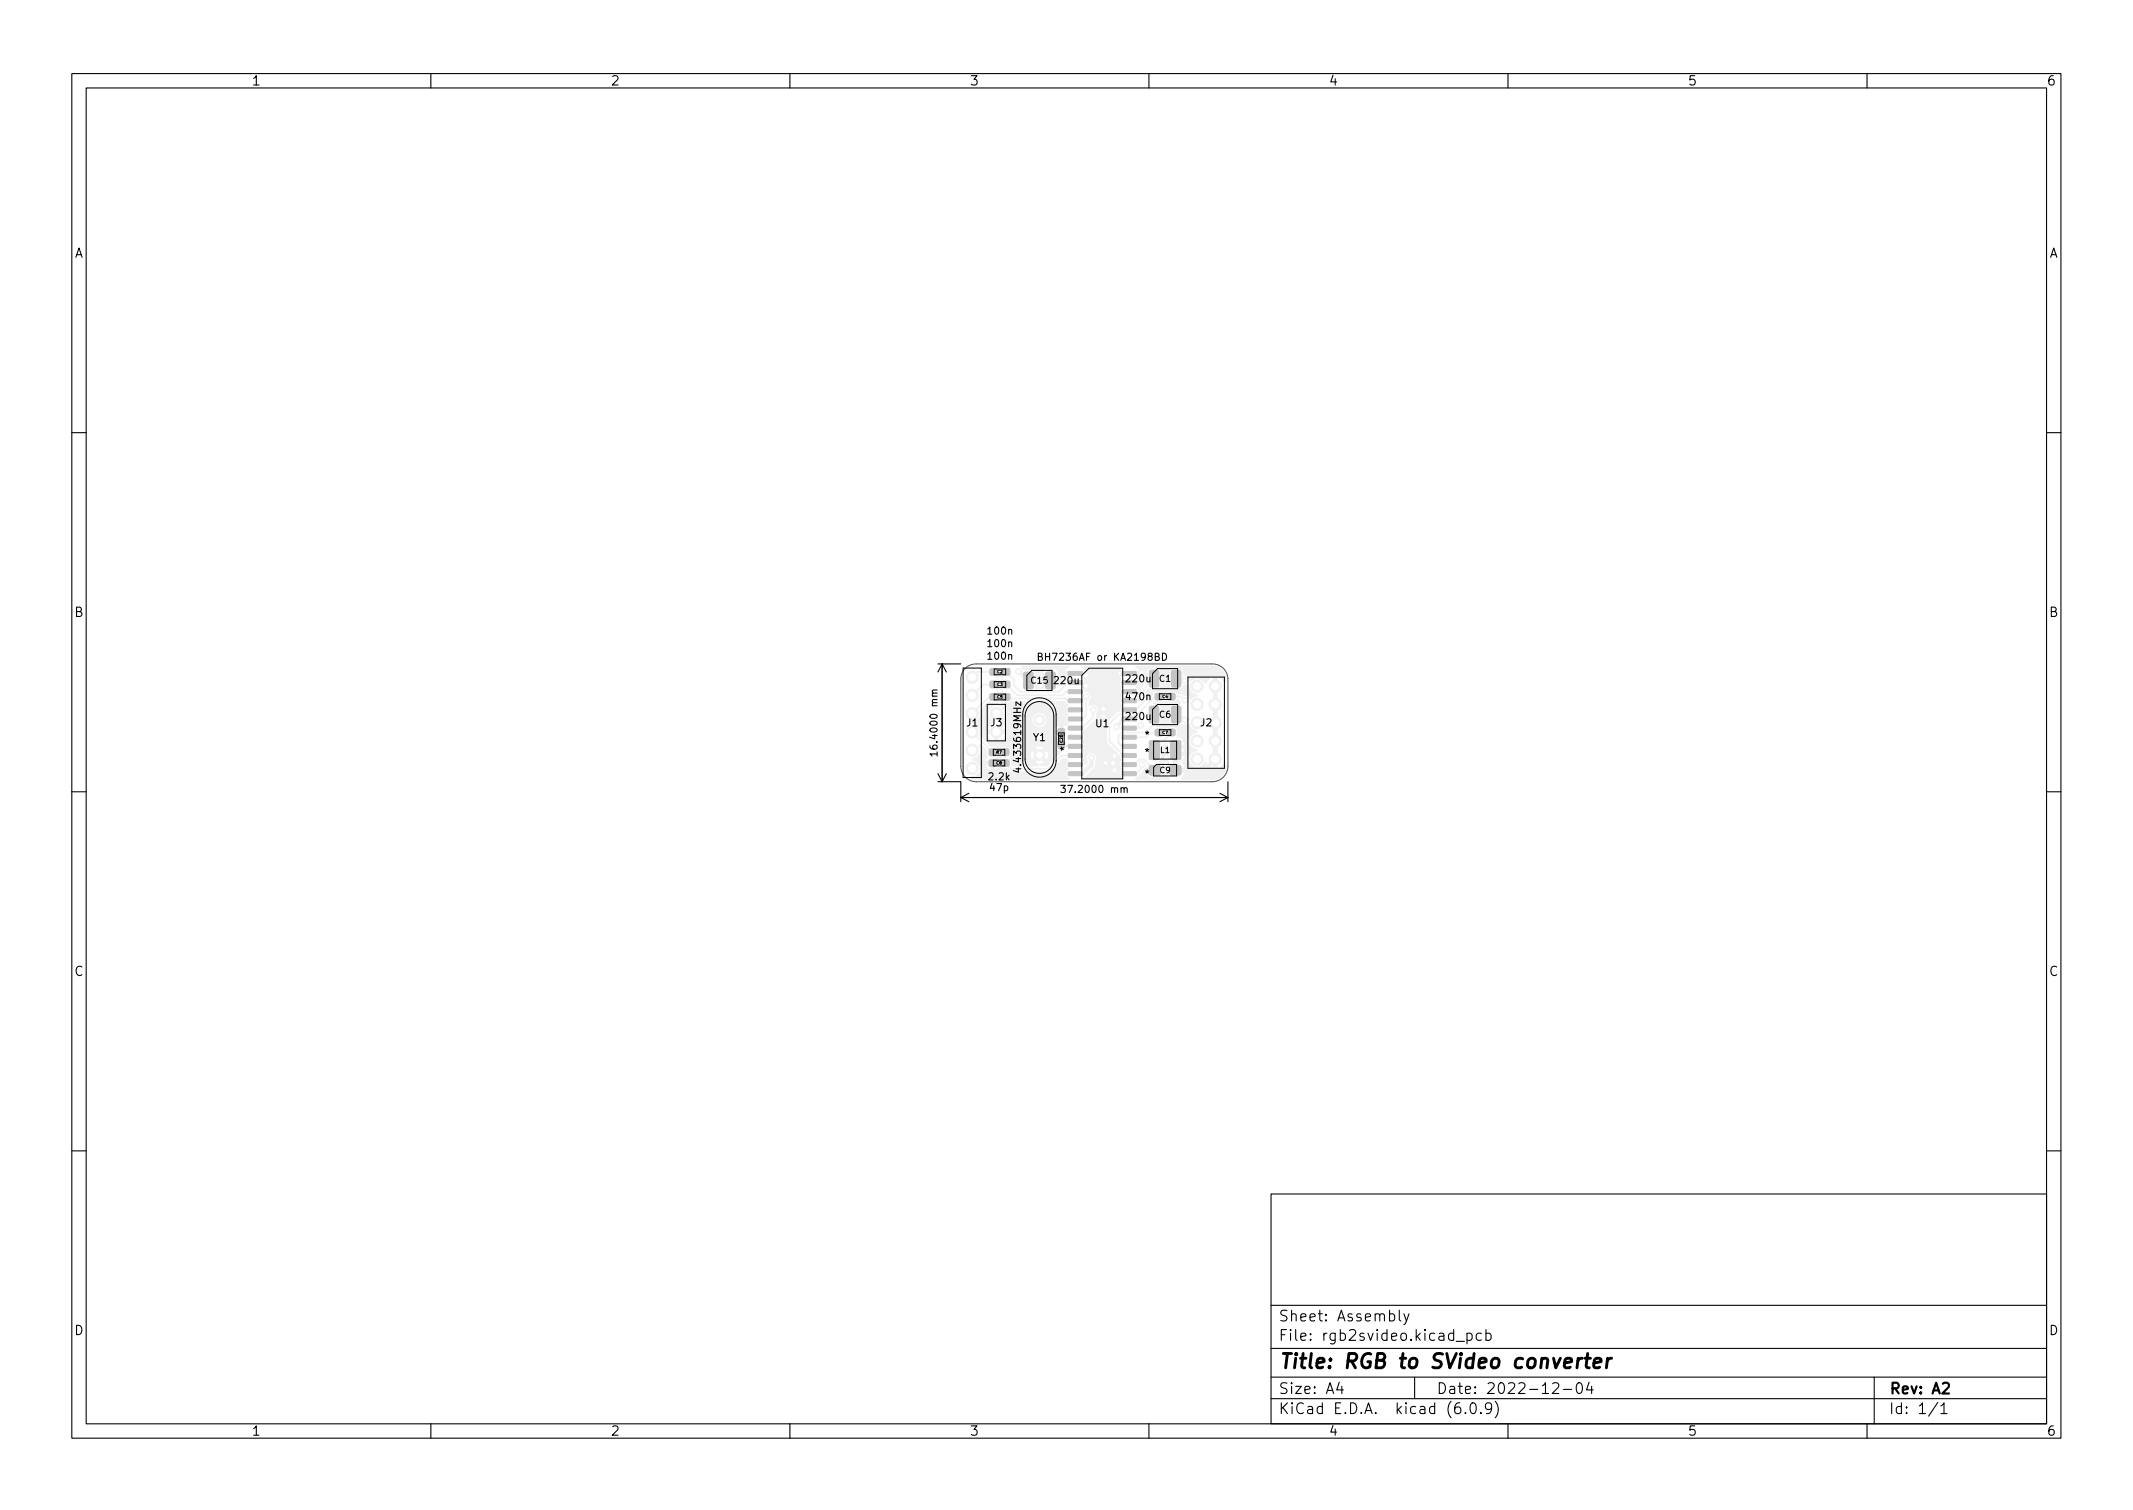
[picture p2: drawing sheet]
<svg xmlns="http://www.w3.org/2000/svg" width="297mm" height="210mm" viewBox="0 0 297 210" stroke-linecap="round" stroke-linejoin="round" font-family="sans-serif">
<g fill="#f0f0f0" stroke="#f0f0f0" stroke-width=".14">
<path d="M160.1 93.4l1-.1 .3 .2v1.9l-.2 .3h-.9l-.2-.2z"/>
<path d="M163.2 93.4l1-.1 .2 .2v1.9l-.1 .3h-.9l-.3-.2z"/>
<path d="M160.9 96.6l.2-.1 .8 .1v.8l-.2 .1-.8-.1z"/>
<path d="M162.6 96.6l.2-.1 .8 .1v.8l-.2 .1-.8-.1z"/>
<path d="M139.5 105.8h1v.2v.7h-1l-.1-.2z"/>
<path d="M137.8 105.8h.9v.9h-.9z"/>
<path d="M160.1 106.6h.2h1.2l.1 .2-.1 1.1h-.2h-1.2l-.1-.2z"/>
<path d="M163 106.6h.2h1.2l.1 .2-.1 1.1h-.2h-1.2l-.1-.2z"/>
<path d="M160.1 103.2l1.1-.1 .3 .2v2.2l-.2 .3h-1l-.2-.2z"/>
<path d="M163.1 103.2l1.1-.1 .2 .2v2.2l-.1 .3h-1l-.3-.2z"/>
<path d="M139.6 104.3h.9v.2v.7h-.9z"/>
<path d="M137.8 104.3h.8v.9h-.8z"/>
<path d="M160.1 98.4l1-.1 .3 .2v1.9l-.2 .3h-.9l-.2-.2z"/>
<path d="M163.2 98.4l1-.1 .2 .2v1.9l-.1 .3h-.9l-.3-.2z"/>
<path d="M148.8 93.5h1.9v.5h-.1h-1.8v-.1z"/>
<path d="M148.8 94.8h1.9v.4l-.1 .1h-1.8v-.1z"/>
<path d="M148.8 96.1l1.9-.1v.5l-.1 .1h-1.8v-.2z"/>
<path d="M148.8 97.3h1.9v.5h-.1h-1.8v-.1z"/>
<path d="M148.8 98.6h1.9v.4l-.1 .1h-1.8v-.1z"/>
<path d="M148.8 99.9l1.9-.1v.5l-.1 .1h-1.8v-.1z"/>
<path d="M148.8 101.1h1.9v.5l-.1 .1-1.8-.1v-.1z"/>
<path d="M148.8 102.4h1.9v.4l-.1 .1h-1.8v-.1z"/>
<path d="M148.8 103.7h1.9v.4l-.1 .1h-1.8v-.1z"/>
<path d="M148.8 105l1.9-.1v.5l-.1 .1h-1.8v-.2z"/>
<path d="M148.8 106.2h1.9v.5h-.1h-1.8v-.1z"/>
<path d="M148.8 107.5h1.9v.4l-.1 .1h-1.8v-.1z"/>
<path d="M156.3 107.5h1.9v.4l-.1 .1h-1.8l-.1-.1z"/>
<path d="M156.3 106.2h1.9v.5h-.1h-1.8l-.1-.1z"/>
<path d="M156.3 105l1.9-.1v.5l-.1 .1h-1.8l-.1-.2z"/>
<path d="M156.3 103.7h1.9v.4l-.1 .1h-1.8l-.1-.1z"/>
<path d="M156.3 102.4h1.9v.4l-.1 .1h-1.8l-.1-.1z"/>
<path d="M156.3 101.1h1.9v.5l-.1 .1-1.8-.1-.1-.1z"/>
<path d="M156.3 99.9l1.9-.1v.5l-.1 .1h-1.8l-.1-.1z"/>
<path d="M156.3 98.6h1.9v.4l-.1 .1h-1.8l-.1-.1z"/>
<path d="M156.3 97.3h1.9v.5h-.1h-1.8l-.1-.1z"/>
<path d="M156.3 96.1l1.9-.1v.5l-.1 .1h-1.8l-.1-.2z"/>
<path d="M156.3 94.8h1.9v.4l-.1 .1h-1.8l-.1-.1z"/>
<path d="M156.3 93.5h1.9v.5h-.1h-1.8l-.1-.1z"/>
<path d="M142.6 93.6h1l.3 .1v2l-.2 .2h-.9l-.2-.1z"/>
<path d="M145.7 93.6h1l.2 .1v2l-.1 .2h-.9l-.3-.1z"/>
<path d="M162.6 101.6l.2-.1 .8 .1v.8h-1z"/>
<path d="M160.9 101.6l.2-.1 .8 .1v.8h-1z"/>
<path d="M139.6 93.1h1v.9h-1z"/>
<path d="M137.9 93.1h1v.9h-1z"/>
<path d="M139.6 94.9l.2-.1 .8 .1v.8h-1z"/>
<path d="M137.9 94.9l.2-.1 .8 .1v.8h-1z"/>
<path d="M139.6 96.6h1v.9h-1z"/>
<path d="M137.9 96.6h1v.9h-1z"/>
<path d="M147.4 101.5h.8v1h-.8l-.1-.2z"/>
<path d="M147.4 103.2h.8v1h-.8l-.1-.2z"/>
<path d="M136.4 103.7h.2l.8 .9 .1 .7-.3 .7 1.3 .1v1.1h.4l.4-.3 .3 .1h.6l.5 .5h5.4l.2-.1 1.7-1.7 .5-.1 .2 .2-.3 .5 .1 .4 .2 .4-.2 .4v.5l.1 .2a.21 .21 0 0 1 .2 .1 .21 .21 0 0 1 0 .2h-12.8l-.7-.1-.2-.1v-.1a1.22 1.22 0 0 0 1.4-1.6l.7-.1a.73 .73 0 0 0 .8 .7v-.7h-1.6l-.3-.4-.6-.3a.3 .3 0 0 1 .4-.3 1.15 1.15 0 0 0 .5-1.7z"/>
<path d="M142.3 92.8h6.5a.27 .27 0 0 1-.3 .3l-.2 .4h2.9l-.1-.3-.4-.2v-.2h5.6a.27 .27 0 0 1-.3 .3l-.2 .4h2.9l-.1-.3-.4-.2v-.2l10.5-.1a1.85 1.85 0 0 1 2 1.8v.4l-.1 .1-.6-.6-.5-.2v12.8l.6-.2 .5-.6 .1 .2v.5a1.87 1.87 0 0 1-1.7 1.6h-4.4v-.2l.3-.3 .1-.5h-2.6l.1 .5 .3 .4-.1 .1h-4.5a.27 .27 0 0 1 .2-.3l1-1.1a.16 .16 0 0 1 .2-.2 .16 .16 0 0 1 .1 .2v.7l.3 .4h1.4a.54 .54 0 0 0 .5-.5v-.7h3.1v-.3l-.2-.4a.31 .31 0 0 1 .1-.5l.1-1.1h-1l-.1 2.3h-.5l.1-2.3h-1v1l.2 .5-.2 .3-.1 .5h-.5a.7 .7 0 0 0-.6-.8l.5-.5v-1.7l.5-.5h.1l.1 .1v.6h2.4l.1-.9-.3-.5-.8-.3v-.9l-.2-.3-.3-.1h-.7l-.5 .3-.4-.3h-.7v-.2h.2a.54 .54 0 0 0 .4-.5l-.1-2.2-.2-.2-.3-.1h-.4l-.1-.1a.3 .3 0 0 1 .5-.1h.7l.3-.2a.18 .18 0 0 1 .2-.1 .18 .18 0 0 1 .1 .1l.3 .2h.7l.3-.1 .2-.3h.3l.1 .1 .1 .4-.1 .1h-.9l-.5 .3-.1 2.2a.57 .57 0 0 0 .7 .5h.7l.4-.2 .5 .2 .4-.2 .5 .7 .6 .3 .1 .1-.1 .1a1.15 1.15 0 0 0-1.1 1.2 1.15 1.15 0 0 0 1.1 1.1l.1 .2-.1 .1a1.16 1.16 0 0 0-.8 1.8 1.16 1.16 0 0 0 2-.3l.1 .1a1.33 1.33 0 0 0 1.1 .8v-12.8a1.67 1.67 0 0 0-1.1 .9h-.2a1.18 1.18 0 0 0-1.9-.4h-.1a.72 .72 0 0 0-.8-.7h-.1l-.1-.6-.2-.3-1.2-.1a.54 .54 0 0 0-.5 .5v2l.2 .3 .4 .2h.9l.3-.2 .2-.4h.7l.1 .5 .2 .4 .3 .3 .6 .2-.1 .1-.7 .3a.24 .24 0 0 1-.2 .1 .24 .24 0 0 1-.2-.3l-.9-.4h-.7l-.2-.3-.3-.1h-.7l-.3 .2a.26 .26 0 0 1-.2 .1 .26 .26 0 0 1-.2-.2l-.9-.1-.3 .1-.9 1.1-.2-.1v-1.1l.2-.3 1.2 .1 .5-.3 .1-2.2a.54 .54 0 0 0-.5-.5h-1l-.4 .3-.1 1.6-.9 1v1.6a.14 .14 0 0 1-.1 .2 .14 .14 0 0 1-.1-.2l-.1-.3-.2-.3 .2-.4v-.4l-.2-.4 .2-.4-.1-.8 .3-.5h-2.9l.3 .5-.1 .8 .2 .4-.3 .4 .1 .4 .2 .4-.2 .4v.5l.2 .4-.2 .3-.1 .5-.4 .1-1.4 1.5v2.7l.1 .2 1.7 1.8 .1 .2 .2 .3-.2 .4v.5l.2 .4-.2 .3-.1 .5 .2 .3 .3 .1v.2h-5.5v-.2l1.6-1.5 .2-1.3a.71 .71 0 0 0-.9-.7 .71 .71 0 0 0-.4 1.1v.4l-.3 .1-.3-.6 .3-.4-.1-.4-.2-.4 .2-.5v-.4l-.2-.4 .2-.3 .1-.5-.3-.5 1.8-1.9 .1-.7a.74 .74 0 0 0 .2-.7 .74 .74 0 0 0-.6-.6h-.1a.31 .31 0 0 1-.5 0v-.6a.73 .73 0 0 0 .2-.8 .73 .73 0 0 0-.8-.4l-.3-.6 .2-.4v-.5l-.1-.3 .3-.5h-2.9l.3 .6-1 .9-.1-.1-.1-.4h-2.3v.9h-.9v-1.4h3.2l.1-.7a.77 .77 0 0 0-1-.7v1.4h-.5v-1.4a.77 .77 0 0 0-.9 .7v.7h-.9v-.7a.54 .54 0 0 0-.5-.5h-1.1l-.4-.4z"/>
<path d="M136.5 98.9l1.2-1.2 .8 .1 .1 .3a1.26 1.26 0 0 0-1 1.1 1.26 1.26 0 0 0 .7 1.3 1.83 1.83 0 0 0-.9 1.1h2.7a1.51 1.51 0 0 0-.9-1.1l.3-.3h4.2v.2a1.06 1.06 0 0 0 1.7 .7 1.06 1.06 0 0 0-.2-1.8 1.06 1.06 0 0 0-1.5 .9h-4.2l.4-.6v-.5l-.2-.4a.33 .33 0 0 1 .2-.5l.1-.4h.5l.3-.1h7.3l.6 .4v.2l-.2 .3-.1 .4 .3 .5-.2 .3-.1 .5 .3 .5-.2 .2-.4-.1-.1 1.3h-1.2l.1 .4 .3 .4-.2 .4 .1 .8a.87 .87 0 0 0 .7 .4v.2l-2 1.8h-.9v-.2l.5-.2-.7-.7-.6 .7 .5 .2v.1l-.1 .1h-3.5l-.2-.2v-.5l-.2-.4 .2-.4h2.7l.2 .7 .7-.7h.7l.7 .7a1.17 1.17 0 0 0 0-1.3l-.7 .6h-.7l-.7-.7-.2 .7h-2.7v-.7l-.2-.3h3.5l.7 .7 .6-.7a1.22 1.22 0 0 0-1.3 0h-3.5l-.2-.1h-.7l-.3 .1-.1 .3a.15 .15 0 0 1-.2 .2 .15 .15 0 0 1-.1-.2l-.3-.4h-.7l-1.5-1.6v-.2h.9a1.3 1.3 0 0 0 1.1 1h.5a1.3 1.3 0 0 0 1.1-1l-1.1-.1v1.1h-.5v-1.1l-2 .1v-.5h11v-.8a.73 .73 0 0 0-.7 .8h-10.3v-.1a1.16 1.16 0 0 0-1-.8l-.1-.1 .1-.2a1.17 1.17 0 0 0 1-1.5z"/>
<path d="M139 105a.24 .24 0 0 1 .3 .3l.1 .1a.15 .15 0 0 1 0 .2 .16 .16 0 0 1-.3-.1l-.2-.2z"/>
<circle cx="166.7" cy="95.5" r=".85"/>
<circle cx="169.2" cy="95.5" r=".85"/>
<circle cx="166.7" cy="98.1" r=".85"/>
<circle cx="169.2" cy="98.1" r=".85"/>
<circle cx="166.7" cy="100.6" r=".85"/>
<circle cx="169.2" cy="100.6" r=".85"/>
<circle cx="166.7" cy="103.2" r=".85"/>
<circle cx="169.2" cy="103.2" r=".85"/>
<circle cx="166.7" cy="105.7" r=".85"/>
<circle cx="169.2" cy="105.7" r=".85"/>
<circle cx="135.4" cy="94.3" r=".85"/>
<circle cx="135.4" cy="96.8" r=".85"/>
<circle cx="135.4" cy="99.4" r=".85"/>
<circle cx="135.4" cy="101.9" r=".85"/>
<circle cx="135.4" cy="104.5" r=".85"/>
<circle cx="135.4" cy="107" r=".85"/>
<circle cx="138.7" cy="99.3" r=".85"/>
<circle cx="138.7" cy="101.9" r=".85"/>
<circle cx="144.7" cy="100.2" r=".75"/>
<circle cx="144.7" cy="105.1" r=".75"/>
<circle cx="139.2" cy="94.4" r=".4"/>
<circle cx="139.3" cy="96.2" r=".4"/>
<circle cx="139.2" cy="97.9" r=".4"/>
<circle cx="146.8" cy="98.4" r=".4"/>
<circle cx="155" cy="106.2" r=".4"/>
<circle cx="162.4" cy="105.5" r=".4"/>
<circle cx="151.3" cy="95.5" r=".4"/>
<circle cx="164.6" cy="103.5" r=".4"/>
<circle cx="153.6" cy="98.7" r=".4"/>
<circle cx="145" cy="94" r=".4"/>
<circle cx="145" cy="95.4" r=".4"/>
<circle cx="162.4" cy="106.4" r=".4"/>
<circle cx="164.6" cy="105.4" r=".4"/>
<circle cx="151.3" cy="94" r=".4"/>
<circle cx="159" cy="93.7" r=".4"/>
<circle cx="154" cy="106.2" r=".4"/>
<circle cx="164.6" cy="104.4" r=".4"/>
<circle cx="153.6" cy="99.7" r=".4"/>
<circle cx="155.2" cy="105.2" r=".4"/>
<circle cx="155.2" cy="107.2" r=".4"/>
<circle cx="156" cy="93.7" r=".4"/>
<circle cx="141.8" cy="93.5" r=".4"/>
<circle cx="152" cy="105.5" r=".4"/>
<circle cx="155.5" cy="101.2" r=".4"/>
<circle cx="165" cy="94.7" r=".4"/>
<circle cx="159" cy="106.5" r=".4"/>
<circle cx="151.3" cy="97" r=".4"/>
<circle cx="152.2" cy="98.8" r=".4"/>
<circle cx="165" cy="97.5" r=".4"/>
<circle cx="165" cy="100.2" r=".4"/>
<circle cx="158.9" cy="101" r=".4"/>
</g>
<g fill="none" stroke="#f0f0f0" stroke-width=".25">
<path d="M135.4 94.3l.7-.7h2.3l.8 .8M139.2 94.4h.1M139.2 97.9l-.8-.8h-.7l-2.3 2.3h.3M139.3 96.2l-.9-.9h-1.5l-1.5 1.5M139.3 96.2h.1M140.1 95.3l1.5 1.5h6.3l.5-.5h1.3M140.1 97.1l.2 .1h8l.4 .4h1M140.1 93.6l1.1 1.1v.8l.9 .8h5.3l1.3-1.3M148.9 93.8h2.1l.2 .2M151.2 94l.1 1.5M151.2 97v2.6l-.4 .5h-1.1M152.3 98.8v1.1l-1.5 1.5h-1.1"/>
<path d="M156 93.7v.1M157.2 93.8l-5.7-.1-.3 .3M160.7 94.5l-1.4 1.5v1.7l-1.2 1.1M160.7 99.5v1.3l-1.2 1.2h-3.3l-.5 .5v.9l.5 .5h1M161.4 97h-.5l-2.5 2.5h-2.6l-1.3 1.2v2.5l1.9 2h.8M163.1 97h1.4l.5 .5M163.8 94.5h1l.2 .2M163.8 99.5h.5l.7 .7M135.4 101.9l2.8 2.8M138.7 101.9v1.3l.5 .4v1.7l-1 .9M140 104.7v1.5l.8 .8h5.2l1.9-1.8h1.8M148 103.9h1.7"/>
<path d="M155.2 105.2l-.2 .2v.8h-1M157.2 106.5h.7l.8-.7h.6l1.5 1.4M157.2 102.7h2.4M158.9 101l-.4 .4h-1.3M159 106.5v.5l-.8 .7h-1M160.3 102h1.1M163.1 104.4v.7l.7 .7v1.2M163.1 102l-2.3 2.4"/>
</g>
<path d="M141.8 93.5h.2l1.2 1.2M145.3 94.7h2.2M169.2 95.5v10.2l-1.5 1.5h-4M152 105.5v1l-1.2 1.2h-1.1M156.6 100.1l-1.1 1.1M162.4 105.5v.9M162.7 107h1.1M164.6 103.5v1.9" fill="none" stroke="#f0f0f0" stroke-width=".6"/>
<g fill="#fff" stroke="#fff" stroke-width=".14">
<circle cx="139.2" cy="94.4" r=".2"/>
<circle cx="139.3" cy="96.2" r=".2"/>
<circle cx="139.2" cy="97.9" r=".2"/>
<circle cx="146.8" cy="98.4" r=".2"/>
<circle cx="155" cy="106.2" r=".2"/>
<circle cx="162.4" cy="105.5" r=".2"/>
<circle cx="151.3" cy="95.5" r=".2"/>
<circle cx="164.6" cy="103.5" r=".2"/>
<circle cx="153.7" cy="98.7" r=".2"/>
<circle cx="145" cy="94" r=".2"/>
<circle cx="145" cy="95.4" r=".2"/>
<circle cx="162.4" cy="106.4" r=".2"/>
<circle cx="164.6" cy="105.4" r=".2"/>
<circle cx="151.2" cy="94" r=".2"/>
<circle cx="154" cy="106.2" r=".2"/>
<circle cx="164.6" cy="104.4" r=".2"/>
<circle cx="153.7" cy="99.7" r=".2"/>
<circle cx="155.2" cy="105.2" r=".2"/>
<circle cx="155.2" cy="107.2" r=".2"/>
<circle cx="156" cy="93.7" r=".2"/>
<circle cx="141.8" cy="93.5" r=".2"/>
<circle cx="152" cy="105.5" r=".2"/>
<circle cx="155.5" cy="101.2" r=".2"/>
<circle cx="165" cy="94.7" r=".2"/>
<circle cx="159" cy="106.5" r=".2"/>
<circle cx="151.2" cy="97" r=".2"/>
<circle cx="152.3" cy="98.8" r=".2"/>
<circle cx="165" cy="97.5" r=".2"/>
<circle cx="165" cy="100.2" r=".2"/>
<circle cx="158.9" cy="101" r=".2"/>
<circle cx="166.7" cy="95.5" r=".5"/>
<circle cx="169.2" cy="95.5" r=".5"/>
<circle cx="166.7" cy="98.1" r=".5"/>
<circle cx="169.2" cy="98.1" r=".5"/>
<circle cx="166.7" cy="100.6" r=".5"/>
<circle cx="169.2" cy="100.6" r=".5"/>
<circle cx="166.7" cy="103.2" r=".5"/>
<circle cx="169.2" cy="103.2" r=".5"/>
<circle cx="166.7" cy="105.7" r=".5"/>
<circle cx="169.2" cy="105.7" r=".5"/>
<circle cx="135.4" cy="94.3" r=".5"/>
<circle cx="135.4" cy="96.8" r=".5"/>
<circle cx="135.4" cy="99.4" r=".5"/>
<circle cx="135.4" cy="101.9" r=".5"/>
<circle cx="135.4" cy="104.5" r=".5"/>
<circle cx="135.4" cy="107" r=".5"/>
<circle cx="138.7" cy="99.3" r=".5"/>
<circle cx="138.7" cy="101.9" r=".5"/>
<circle cx="144.8" cy="100.2" r=".4"/>
<circle cx="144.8" cy="105.1" r=".4"/>
</g>
<g fill="#c4c4c4" stroke="#c4c4c4" stroke-width=".14">
<path d="M160.1 93.4l1-.1 .3 .2v1.9l-.2 .3h-.9l-.2-.2z"/>
<path d="M163.2 93.4l1-.1 .2 .2v1.9l-.1 .3h-.9l-.3-.2z"/>
<path d="M160.9 96.6l.2-.1 .8 .1v.8l-.2 .1-.8-.1z"/>
<path d="M162.6 96.6l.2-.1 .8 .1v.8l-.2 .1-.8-.1z"/>
<path d="M139.5 105.8h1v.2v.7h-1l-.1-.2z"/>
<path d="M137.8 105.8h.9v.9h-.9z"/>
<path d="M160.1 106.6h.2h1.2l.1 .2-.1 1.1h-.2h-1.2l-.1-.2z"/>
<path d="M163 106.6h.2h1.2l.1 .2-.1 1.1h-.2h-1.2l-.1-.2z"/>
<path d="M160.1 103.2l1.1-.1 .3 .2v2.2l-.2 .3h-1l-.2-.2z"/>
<path d="M163.1 103.2l1.1-.1 .2 .2v2.2l-.1 .3h-1l-.3-.2z"/>
<path d="M139.6 104.3h.9v.2v.7h-.9z"/>
<path d="M137.8 104.3h.8v.9h-.8z"/>
<path d="M160.1 98.4l1-.1 .3 .2v1.9l-.2 .3h-.9l-.2-.2z"/>
<path d="M163.2 98.4l1-.1 .2 .2v1.9l-.1 .3h-.9l-.3-.2z"/>
<path d="M148.8 93.5h1.9v.5h-.1h-1.8v-.1z"/>
<path d="M148.8 94.8h1.9v.4l-.1 .1h-1.8v-.1z"/>
<path d="M148.8 96.1l1.9-.1v.5l-.1 .1h-1.8v-.2z"/>
<path d="M148.8 97.3h1.9v.5h-.1h-1.8v-.1z"/>
<path d="M148.8 98.6h1.9v.4l-.1 .1h-1.8v-.1z"/>
<path d="M148.8 99.9l1.9-.1v.5l-.1 .1h-1.8v-.1z"/>
<path d="M148.8 101.1h1.9v.5l-.1 .1-1.8-.1v-.1z"/>
<path d="M148.8 102.4h1.9v.4l-.1 .1h-1.8v-.1z"/>
<path d="M148.8 103.7h1.9v.4l-.1 .1h-1.8v-.1z"/>
<path d="M148.8 105l1.9-.1v.5l-.1 .1h-1.8v-.2z"/>
<path d="M148.8 106.2h1.9v.5h-.1h-1.8v-.1z"/>
<path d="M148.8 107.5h1.9v.4l-.1 .1h-1.8v-.1z"/>
<path d="M156.3 107.5h1.9v.4l-.1 .1h-1.8l-.1-.1z"/>
<path d="M156.3 106.2h1.9v.5h-.1h-1.8l-.1-.1z"/>
<path d="M156.3 105l1.9-.1v.5l-.1 .1h-1.8l-.1-.2z"/>
<path d="M156.3 103.7h1.9v.4l-.1 .1h-1.8l-.1-.1z"/>
<path d="M156.3 102.4h1.9v.4l-.1 .1h-1.8l-.1-.1z"/>
<path d="M156.3 101.1h1.9v.5l-.1 .1-1.8-.1-.1-.1z"/>
<path d="M156.3 99.9l1.9-.1v.5l-.1 .1h-1.8l-.1-.1z"/>
<path d="M156.3 98.6h1.9v.4l-.1 .1h-1.8l-.1-.1z"/>
<path d="M156.3 97.3h1.9v.5h-.1h-1.8l-.1-.1z"/>
<path d="M156.3 96.1l1.9-.1v.5l-.1 .1h-1.8l-.1-.2z"/>
<path d="M156.3 94.8h1.9v.4l-.1 .1h-1.8l-.1-.1z"/>
<path d="M156.3 93.5h1.9v.5h-.1h-1.8l-.1-.1z"/>
<path d="M142.6 93.6h1l.3 .1v2l-.2 .2h-.9l-.2-.1z"/>
<path d="M145.7 93.6h1l.2 .1v2l-.1 .2h-.9l-.3-.1z"/>
<path d="M162.6 101.6l.2-.1 .8 .1v.8h-1z"/>
<path d="M160.9 101.6l.2-.1 .8 .1v.8h-1z"/>
<path d="M139.6 93.1h1v.9h-1z"/>
<path d="M137.9 93.1h1v.9h-1z"/>
<path d="M139.6 94.9l.2-.1 .8 .1v.8h-1z"/>
<path d="M137.9 94.9l.2-.1 .8 .1v.8h-1z"/>
<path d="M139.6 96.6h1v.9h-1z"/>
<path d="M137.9 96.6h1v.9h-1z"/>
<path d="M147.4 101.5h.8v1h-.8l-.1-.2z"/>
<path d="M147.4 103.2h.8v1h-.8l-.1-.2z"/>
</g>
<path d="M134.5 93a2.13 2.13 0 0 1 1.5-.6h32.7a2.15 2.15 0 0 1 2.3 2.1v12.2a2.18 2.18 0 0 1-2.3 2.1h-32.7a2.15 2.15 0 0 1-2.2-2.1v-12.2a2.12 2.12 0 0 1 .7-1.5z" fill="none" stroke="#575757" stroke-width=".15"/>
<g fill="none" stroke="#000" stroke-width=".15">
<path d="M10 10.2h277v190.1h-277zM12 12.2h273v186.1h-273zM60 10.2v2M110 10.2v2M160 10.2v2M210 10.2v2M260 10.2v2M10 60.2h2M285 60.2h2M130.5 96.1h-.6l-.1 .3 .2 .1M130.6 92.4h3.2M131.2 92.4v16.4"/>
<path d="M131.2 92.4l-.6 1.2M131.2 92.4l.6 1.2M142.2 97.7v.5l-.7-.5v.5M144.6 91.4h.4l.1-.2v-.2h-.5v1h.4l.1-.1 .1-.3-.3-.2M161.9 91a.51 .51 0 0 1 .6 .5 .51 .51 0 0 1-.6 .5zM10 110.2h2M130.5 105h-1l.3 .3M130.5 104.7v.6M130.6 108.8h3.2v2.8M130.6 107.7l.6 1.1M131.8 107.7l-.6 1.1M133.8 111h37.2"/>
<path d="M133.8 111l1.1 .6M134.9 110.5l-1.1 .5M141.8 106.9v.6l-.7-.2M147.7 109.4h.7l-.4 .3 .3 .1v.5l-.1 .1-.5-.1M156.5 109.8l.2-.1h.2l.1 .7M169.9 110.5l1.1 .5M171 108.8v2.8M171 111l-1.1 .6M285 110.2h2M10 160.2h2M177 166.3h108v32h-108zM285 160.2h2"/>
<path d="M60 198.3v2M110 198.3v2M160 198.3v2M177 194.8h108M177 191.8h108M177 187.8h108M177 181.8h108M186.5 192.5l-.4 1h1M186.9 193v1M194.9 182.4v1.3l.2 .2M195.5 182.9l.4 1M196.2 182.9l-.5 1.4-.2 .1"/>
<path d="M197 191.8v3M202.8 186.8h1.1M204.1 196.7v.1h-.1l.1-.1v.1M204.3 185.7l.4-.1 .3 .3v.4l-.1 .3h-.2h-.4M204.3 185.6v1.5M204.9 195.4a.36 .36 0 0 1 .6 .2 .77 .77 0 0 1-.4 1.2 1 1 0 0 1-.2-1.4zM206.2 196.7l.1 .1h-.1h-.1l.1-.1v.1M206.3 185.7l-.4-.1-.3 .3v.4l.1 .3h.2h.4M206.9 185.7l.5-.1 .2 .3v.4l-.1 .3h-.1h-.5M206.9 185.1v1.5M207.7 196l-.3 .3-.4-.1-.1-.2v-.4l.1-.2 .4-.1 .2 .2a.99 .99 0 0 1-.3 1.3h-.3M208.2 195.1a1.72 1.72 0 0 1 0 2.3"/>
<path d="M210 198.3v2M216.2 192.7l.2-.2 .5 .1a.41 .41 0 0 1 .1 .6l-.9 .8h1M217.7 193.5h1.2M219.6 192.7a.36 .36 0 0 1 .4-.2 .36 .36 0 0 1 .3 .3 .77 .77 0 0 1-.4 1.2 .91 .91 0 0 1-.3-1.3zM221.3 192.5l-.4 1h1M221.6 193v1M260 198.3v2M261 191.8v6.5M269.9 195.3l-1.3 1.9M270.3 195.8l.4-.5v1.5M270.3 196.8h.8"/>
</g>
<path d="M220.3 189.1a.59 .59 0 0 0-.6 .4M220.7 189.1h.8M221.1 188.5l-.2 1.7 .1 .2 .3 .1M222 189.8l1-.2-.1-.4-.2-.1-.6 .1-.1 .2-.1 .8 .1 .2 .2 .1 .6-.1M223.9 189.1l-.2 1.4M224.4 189.1a.59 .59 0 0 0-.6 .4" fill="none" stroke="#000" stroke-width=".4"/>
<g fill="none" stroke="#000" stroke-width=".14">
<path d="M134.1 93h2.6v15.3h-2.6zM137.5 98.1h2.5v5.1h-2.5zM138.5 93.2h1.5v.8h-1.5zM138.5 94.9h1.5v.8h-1.5zM138.5 96.7h1.5v.8h-1.5zM143 94l.7-.7h2.8v2.8h-3.5zM143.1 97.8a2.32 2.32 0 0 1 2.5-.5 2.32 2.32 0 0 1 1.5 2.2v6.4a2.32 2.32 0 0 1-2.4 2.3 2.32 2.32 0 0 1-2.3-2.3v-6.4a2.32 2.32 0 0 1 .7-1.7zM143.3 98.3a2 2 0 0 1 2.2-.5 2 2 0 0 1 1.2 1.9v6a2 2 0 0 1-1.9 2 2 2 0 0 1-2-2v-6a2 2 0 0 1 .5-1.4zM150.6 94l1.1-1h4.7v15.4h-5.8zM160.5 93.8l.7-.7h2.8v2.8h-3.5zM160.5 98.8l.7-.7h2.8v2.8h-3.5zM161.5 96.6h1.6v.8h-1.6z"/>
<path d="M165.4 94.3h5.1v12.7h-5.1zM138.3 104.3h1.6v.9h-1.6zM138.3 105.8h1.6v.8h-1.6zM147.4 103.6v-1.6h.8v1.6M160.7 103.2h3.2v2.5h-3.2zM160.7 106.8l.4-.4h2.8v1.6h-3.2zM161.5 101.6h1.6v.8h-1.6z"/>
</g>
<text font-size="2.8" x="178" y="190.6">Title: RGB to SVideo converter</text>
<g font-size="2.1">
<text x="178" y="184">Sheet: Assembly</text>
<text x="178" y="186.7">File: rgb2svideo.kicad_pcb</text>
<text x="178" y="196.9">KiCad E.D.A. kicad (6.0.9)</text>
<text x="178" y="194.1">Size: A4</text>
<text x="200" y="194.1">Date: 2022-12-04</text>
<text x="263" y="194.1">Rev: A2</text>
<text x="263" y="196.9">Id: 1/1</text>
</g>
<g font-size="1.8">
<text x="35" y="11.9">1</text>
<text x="85" y="11.9">2</text>
<text x="135" y="11.9">3</text>
<text x="185" y="11.9">4</text>
<text x="235" y="11.9">5</text>
<text x="285" y="11.9">6</text>
<text x="10.3" y="35.9">A</text>
<text x="285.3" y="35.9">A</text>
<text x="10.3" y="85.9">B</text>
<text x="285.3" y="85.9">B</text>
<text x="10.3" y="135.9">C</text>
<text x="285.3" y="135.9">C</text>
<text x="10.3" y="185.9">D</text>
<text x="285.3" y="185.9">D</text>
<text x="35" y="199.9">1</text>
<text x="85" y="199.9">2</text>
<text x="135" y="199.9">3</text>
<text x="185" y="199.9">4</text>
<text x="235" y="199.9">5</text>
<text x="285" y="199.9">6</text>
</g>
<g font-size="1.4">
<text x="137.7" y="88.3">100n</text>
<text x="137.7" y="90.1">100n</text>
<text x="137.7" y="91.8">100n</text>
<text x="145.4" y="92">BH7236AF or KA2198BD</text>
<text x="146.9" y="95.2">220u</text>
<text x="156.9" y="95">220u</text>
<text x="134.6" y="101.1">J1</text>
<text x="138" y="101.1">J3</text>
<text x="152.6" y="101.2">U1</text>
<text x="156.9" y="97.5">470n</text>
<text x="156.9" y="100.2">220u</text>
<text x="167.2" y="101.1">J2</text>
<text x="130.5" y="104.6" transform="rotate(-90 130.5 104.6)">16.4000 mm</text>
<text x="142.2" y="107" transform="rotate(-90 142.2 107)">4.433619MHz</text>
<text x="143.9" y="103.2">Y1</text>
<text x="148.7" y="104.5" transform="rotate(-90 148.7 104.5)">*</text>
<text x="159.5" y="105.2">*</text>
<text x="159.5" y="102.8">*</text>
<text x="137.8" y="108.6">2.2k</text>
<text x="137.9" y="110.1">47p</text>
<text x="148.5" y="110.4">37.2000 mm</text>
<text x="159.5" y="108.2">*</text>
</g>
<g font-size="1.2">
<text x="143.6" y="95.2">C15</text>
<text x="161.5" y="94.9">C1</text>
<text x="161.5" y="99.9">C6</text>
</g>
<g font-size="1.1">
<text x="161.5" y="107.6">C9</text>
<text x="161.6" y="104.8">L1</text>
</g>
<g font-size=".6">
<text x="138.9" y="93.8">C2</text>
<text x="138.9" y="95.5">C3</text>
<text x="138.9" y="97.3">C5</text>
<text x="161.9" y="97.2">C4</text>
<text x="138.8" y="106.4">C8</text>
<text x="138.8" y="104.9">R7</text>
<text x="148" y="103.4" transform="rotate(-90 148 103.4)">C20</text>
<text x="161.9" y="102.2">C7</text>
</g>
</svg>
